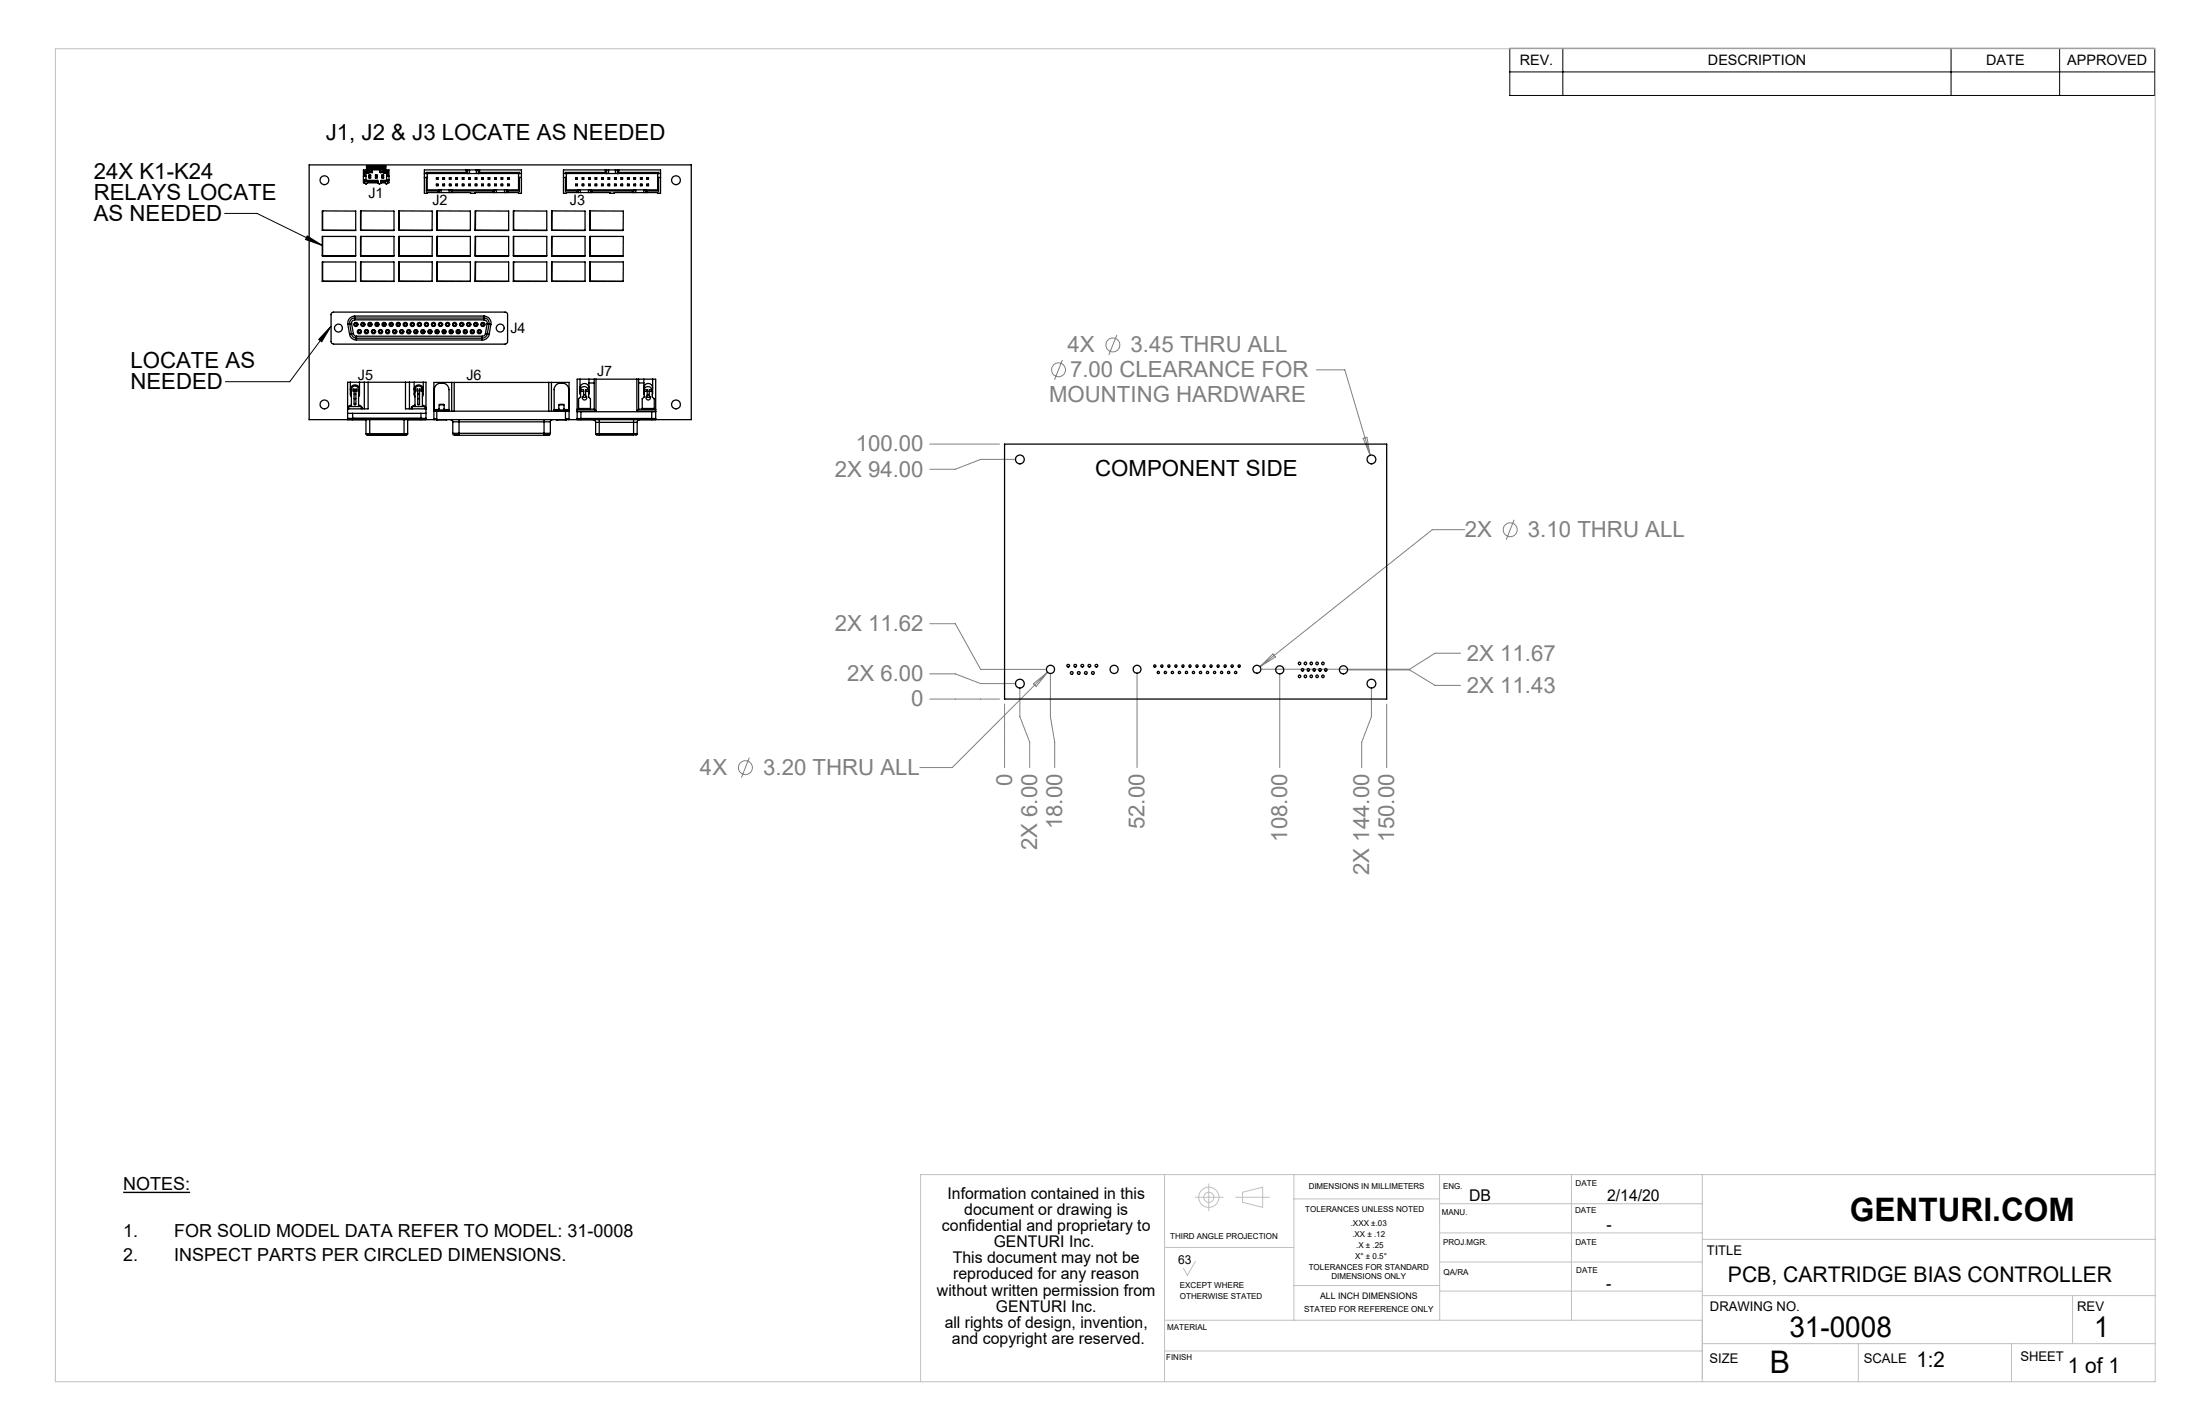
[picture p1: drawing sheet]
<svg xmlns="http://www.w3.org/2000/svg" width="432mm" height="279mm" viewBox="0 0 432 279" stroke-linecap="round" stroke-linejoin="round" font-family="sans-serif">
<g fill="none" stroke="#808080" stroke-width=".2">
<path d="M208.5 70.6l-1.5 3.9M219.2 65.7l-1.6 3.9M258.4 72.6h5.5l5 16.7M182.5 87.1h13.7M199.2 90.1h-6.7l-5 2h-5M267.5 86l.8-.2 .6 3.5zM287.5 103.9h-6.4l-33.8 26.9M297.2 102l-1.6 3.9M182.5 137.2h13.7M182.5 132.2h5l5 1.9h6.7M182.5 122.4h5l5 8.9h12.7M197.2 138.1v12.5"/>
<path d="M200.2 135.1v5.5l1.9 5v5M202.8 134.2l2.8-2.3-2.2 2.8zM205.6 131.9l-18.7 18.7h-6.3M206.2 132.3v8.3l.8 5v5M223.2 132.3v18.3M247.3 130.8l2.5-2.5 .5 .6zM251.2 132.4v18.2M264.7 131.4h12l5 3.1h5M269.2 135.1v5.5l-1.9 5v5M272.2 138.1v12.5M286.7 128.2h-5l-5 3.1h-29M147.1 148.7l-1.6 3.9"/>
<circle cx="207.8" cy="72.5" r="1.36"/>
<circle cx="218.4" cy="67.7" r="1.36"/>
<circle cx="296.4" cy="103.9" r="1.36"/>
<circle cx="146.3" cy="150.6" r="1.36"/>
</g>
<path d="M24.2 234h13.1" fill="none" stroke="#000" stroke-width=".28"/>
<path d="M296.3 9.5h126.6v9.2h-126.6zM296.3 14.1h126.6M306.7 9.5v9.2M382.9 9.5v9.2M404.2 9.5v9.2M44.1 41.9h6.3l12.9 6.3M60.3 46.3l3 1.9-3.3-1.2zM65 64l-1.9 3.1-.6-.5zM65 64l-8.1 10.9h-12.7" fill="none" stroke="#000" stroke-width=".2"/>
<g fill="none" stroke="#c0c0c0" stroke-width=".2">
<path d="M10.9 9.6h412.1v261.5h-412.1zM228.6 230.5v40.6M234.6 234.9h5.5M237.2 232.3v5.3M242.5 234.9h6.7M243.9 233.9l3.9-1v4l-3.9-1zM254 230.5v28.5M254 235.2h28.5M282.5 230.5l.1 28.5M282.5 236.2h51.6M308.4 230.5v28.5M334.1 230.5v40.6"/>
<path d="M423 230.5h-242.3v40.6M228.6 259h105.5M228.6 244.8h25.4M234.6 247.5l-1.6 2.7-.7-1.4M254 252.2h28.5M282.5 241.9h51.6M282.6 253.3h51.5M282.6 247.6h51.5M334.1 243.2h88.9M334.1 254.2h88.9M406.8 254.2v9.4M228.6 265.1h105.5"/>
<path d="M334.1 263.6h88.9M364.7 263.6v7.5M394.8 263.6v7.5"/>
<circle cx="237.3" cy="234.9" r="1.01"/>
<circle cx="237.3" cy="234.9" r="1.98"/>
</g>
<path d="M60.3 46.3l3 1.9-3.3-1.2zM65 64l-1.9 3.1-.6-.5z" fill="#000"/>
<g fill="none" stroke="#000" stroke-width=".25">
<path d="M71.3 34.6h.5M71.3 35.3h.5M71.5 33.6h.6M71.5 33.6v1M71.5 35.3v.3M71.5 33.6l.3 .3M71.5 35.6h2.7M71.8 33.9v1.5M71.8 35.4h2.4v.5M71.8 35.4l-.3 .2M71.9 33.9v.1h.3v-.1M72.1 32.8h3.5"/>
<path d="M72.1 32.8v.8M72.1 32.8l.3 .3M72.1 33.6l.3 .3M72.4 33.1h.1M72.4 33.9h.1M72.4 33.3h2.9M72.4 33.1h2.9M72.4 33.1v.8M72.4 34.5h.3M72.4 34.3h.3v.6h-.3zM72.4 34.8h.3M73 33.6h-.6v.3"/>
<path d="M73 33.6l.1 .3M73 33.3v.3M73.1 33.3v.6h-1.3M73.7 34.5h.3M73.7 34.8h.3M73.7 34.3h.3v.6h-.3zM74.6 33.3v.6h1.3M74.6 33.6h.7M74.8 35.6h1.3M74.9 32.6v.1h.7v-.1M75 34.3h.3v.6h-.3zM75 34.5h.3"/>
<path d="M75 34.8h.3M75.1 32.7v-.1h-3.2v.7h-.6v2.6h.3l.2 .2 .3-.2h2.1l.2 .2 .4-.2h.8l.2 .2 .5-.2v-2.6h-.6v-.7h-.4v.1M75.3 33.1v.8M75.3 33.9h.1M75.3 33.1h.1M75.4 32.6v.1M75.5 33.9v.1h.2v-.1M75.6 33.6l-.3 .3M75.6 33.6h.5M75.6 32.8v.8M75.6 32.8l-.3 .3M75.9 34.6h.4"/>
<path d="M75.9 33.9v1.5M75.9 35.3h.4M75.9 35.4h-1.1v.5M75.9 35.4l.2 .2M76.1 33.6l-.2 .3M76.1 33.6v1M76.1 35.3v.3M83.3 34.8h.6M83.3 34h19M83.7 37.5h2.2M83.7 33.8h7.8M83.7 33.8v.2"/>
<path d="M83.7 34.8v2.7M83.7 33.8l.2 .2M83.9 34h.1M83.9 37.3h17.9M83.9 37.3l-.2 .2M83.9 34v3.3M85.7 34.9h.3v.3h-.3zM85.7 36.1h.3v.3h-.3zM85.9 37.5l.3-.2v.5M85.9 37.8h.3M85.9 37.5v.3M86.2 37.8h.4"/>
<path d="M86.6 37.8h1.6M86.6 37.3v.5M86.9 34.9h.3v.3h-.3zM86.9 36.1h.3v.3h-.3zM88.2 37.8h.3M88.2 37.3v.5M88.2 34.9h.3v.3h-.3zM88.2 36.1h.3v.3h-.3zM88.5 37.3l.3 .2M88.5 37.8h.3M88.5 37.3h.1M88.5 37.3v.5"/>
<path d="M88.8 37.8h3.6v.1h.8v-.1h3.6M88.8 37.5h8M88.8 37.5v.3M89.5 34.9h.3v.3h-.3zM89.5 36.1h.3v.3h-.3zM90.7 34.9h.4v.3h-.4zM90.7 36.1h.4v.3h-.4zM91.5 33.8l.3 .2M91.5 33.3h.3M91.5 33.3h-8.2v4.6h.6v-.1h2M91.5 33.3v.5M91.8 34h.1"/>
<path d="M91.8 33.3h.3M91.8 33.3v.7M92 34.9h.3v.3h-.3zM92 36.1h.3v.3h-.3zM92.1 33.3h1.4M92.1 33.3v.7M93.3 34.9h.3v.3h-.3zM93.3 36.1h.3v.3h-.3zM93.5 33.3h.4M93.5 33.3v.7M93.9 34h.1M93.9 33.3h.2"/>
<path d="M93.9 33.3v.7M94.1 33.8l-.2 .2M94.1 33.3h8.2v4.6h-.5v-.1h-2.1M94.1 33.8h7.9M94.1 33.3v.5M94.5 34.9h.4v.3h-.4zM94.5 36.1h.4v.3h-.4zM95.8 34.9h.3v.3h-.3zM95.8 36.1h.3v.3h-.3zM96.8 37.8h.2M96.8 37.5v.3M97 37.3l-.2 .2"/>
<path d="M97 37.3h.1M97 37.8h.4M97 37.3v.5M97.1 34.9h.3v.3h-.3zM97.1 36.1h.3v.3h-.3zM97.4 37.8h1.6M97.4 37.3v.5M98.4 34.9h.3v.3h-.3zM98.4 36.1h.3v.3h-.3zM99 37.8h.4M99 37.3v.5M99.4 37.8h.3"/>
<path d="M99.4 37.3h.1M99.4 37.3l.3 .2M99.4 37.3v.5M99.6 34.9h.3v.3h-.3zM99.6 36.1h.3v.3h-.3zM99.7 37.5h2.3M99.7 37.5v.3M101.8 34h.1M101.8 34.8h.5M101.8 34v3.3M101.8 37.3l.2 .2M102 33.8l-.2 .2"/>
<path d="M102 33.8v.2M102 34.8v2.7M110.6 34.8h.6M110.6 34h19M111 33.8v.2M111 34.8v2.7M111 37.5h2.3M111 33.8h7.8M111 33.8l.2 .2M111.2 34h.1M111.2 37.3l-.2 .2M111.2 37.3h17.9"/>
<path d="M111.2 34v3.3M113 34.9h.3v.3h-.3zM113 36.1h.3v.3h-.3zM113.3 37.8h.2M113.3 37.5v.3M113.5 37.3l-.2 .2M113.5 37.3h.1M113.5 37.8h.4M113.5 37.3v.5M113.9 37.3v.5M113.9 37.8h1.6M114.3 34.9h.3v.3h-.3z"/>
<path d="M114.3 36.1h.3v.3h-.3zM115.5 37.8h.4M115.5 37.3v.5M115.5 34.9h.4v.3h-.4zM115.5 36.1h.4v.3h-.4zM115.9 37.3l.2 .2M115.9 37.8h.2M115.9 37.3h.1M115.9 37.3v.5M116.1 37.5h8M116.1 37.8h3.6v.1h.9v-.1h3.5M116.1 37.5v.3"/>
<path d="M116.8 34.9h.3v.3h-.3zM116.8 36.1h.3v.3h-.3zM118.1 34.9h.3v.3h-.3zM118.1 36.1h.3v.3h-.3zM118.8 33.8l.3 .2M118.8 33.3h.3M118.8 33.3h-8.2v4.6h.6v-.1h2.1M118.8 33.3v.5M119.1 34h.1M119.1 33.3h.4M119.1 33.3v.7M119.3 34.9h.4v.3h-.4z"/>
<path d="M119.3 36.1h.4v.3h-.4zM119.5 33.3h1.3M119.5 33.3v.7M120.6 34.9h.3v.3h-.3zM120.6 36.1h.3v.3h-.3zM120.8 33.3h.4M120.8 33.3v.7M121.2 34h.1M121.2 33.3h.2M121.2 33.3v.7M121.4 33.8l-.2 .2M121.4 33.3h8.2v4.6h-.5v-.1h-2.1"/>
<path d="M121.4 33.3v.5M121.4 33.8h7.9M121.9 34.9h.3v.3h-.3zM121.9 36.1h.3v.3h-.3zM123.2 34.9h.3v.3h-.3zM123.2 36.1h.3v.3h-.3zM124.1 37.8h.3M124.1 37.5v.3M124.4 37.3l-.3 .2M124.4 37.8h.4M124.4 37.3v.5M124.4 34.9h.3v.3h-.3z"/>
<path d="M124.4 36.1h.3v.3h-.3zM124.8 37.8h1.6M124.8 37.3v.5M125.7 34.9h.3v.3h-.3zM125.7 36.1h.3v.3h-.3zM126.4 37.8h.3M126.4 37.3v.5M126.7 37.8h.3M127 34.9h.3v.3h-.3zM127 36.1h.3v.3h-.3zM127 37.5l-.3-.2v.5M127 37.5h2.3"/>
<path d="M127 37.5v.3M129.1 34h.1M129.1 34.8h.5M129.1 37.3l.2 .2M129.1 34v3.3M129.3 33.8v.2M129.3 34.8v2.7M129.3 33.8l-.2 .2M63.3 50.2v-3.8h6.5v3.8M63.3 50.2h6.5M63.3 45.2h6.5M63.3 55.2v-3.8h6.5v3.8"/>
<path d="M63.3 55.2h6.5M63.3 41.4v3.8M63.3 46.4v3.8M63.3 51.4v3.8M63.3 41.4h6.5v3.8M63.3 55.2h.1M70.8 50.2v-3.8h6.5v3.8M70.8 50.2h6.5M70.8 45.2h6.5M70.8 55.2v-3.8h6.5v3.8M70.8 55.2h6.5M70.8 55.2h.1"/>
<path d="M70.8 51.4v3.8M70.8 41.4h6.5v3.8M70.8 41.4v3.8M70.8 46.4v3.8M78.2 50.2l.1-3.8h6.5v3.8M78.2 50.2h6.6M78.2 45.2h6.6M78.2 55.2l.1-3.8h6.5v3.8M78.2 55.2h6.6M78.3 41.4v3.8M78.3 46.4v3.8M78.3 51.4v3.8"/>
<path d="M78.3 55.2h6.5M78.3 41.4h6.5v3.8M78.3 41.4l-.1 3.8M78.3 55.2h-.1M85.8 50.2v-3.8h6.5v3.8M85.8 55.2v-3.8h6.5v3.8M85.8 50.2h6.5M85.8 45.2h6.5M85.8 55.2h6.5M85.8 41.4v3.8M85.8 41.4h6.5v3.8M85.8 46.4v3.8"/>
<path d="M85.8 51.4v3.8M85.8 55.2h.1M93.2 50.2l.1-3.8h6.5v3.8M93.2 50.2h6.6M93.2 45.2h6.6M93.2 55.2l.1-3.8h6.5v3.8M93.2 55.2h6.6M93.3 55.2h6.5M93.3 55.2h-.1M93.3 41.4v3.8M93.3 41.4l-.1 3.8M93.3 41.4h6.5v3.8"/>
<path d="M93.3 46.4v3.8M93.3 51.4v3.8M100.8 50.2v-3.8h6.5v3.8M100.8 50.2h6.5M100.8 45.2h6.5M100.8 55.2v-3.8h6.5v3.8M100.8 55.2h6.5M100.8 41.4v3.8M100.8 46.4v3.8M100.8 51.4v3.8M100.8 41.4h6.5v3.8M100.8 55.2h.1"/>
<path d="M108.3 50.2v-3.8h6.5v3.8M108.3 50.2h6.5M108.3 45.2h6.5M108.3 55.2v-3.8h6.5v3.8M108.3 55.2h6.5M108.3 55.2h.1M108.3 46.4v3.8M108.3 51.4v3.8M108.3 41.4v3.8M108.3 41.4h6.5v3.8M115.7 50.2h6.6M115.7 45.2h6.6"/>
<path d="M115.7 55.2h6.6M115.8 46.4h6.5v3.8M115.8 51.4h6.5v3.8M115.8 51.4l-.1 3.8M115.8 46.4l-.1 3.8M115.8 55.2h6.5M115.8 55.2h-.1M115.8 41.4v3.8M115.8 46.4v3.8M115.8 51.4v3.8M115.8 41.4l-.1 3.8M115.8 41.4h6.5v3.8"/>
<path d="M65.1 61.5l.3-.3h33.7a.48 .48 0 0 1 .5 .5v5.4l-.2 .3-.3 .1h-33.6l-.3-.1-.2-.3zM68.3 63.6l.3 2M68.4 79.8l-.2 .3M68.4 79.8h2.5M68.4 79.8v.4M68.6 65.6a1.34 1.34 0 0 0 1.4 1.1M68.7 63.6h-.4M68.7 63.6l.3 1.9M68.8 75v2.3l.2 .6M68.8 76.4a.9 .9 0 0 1 .9-.9 .9 .9 0 0 1 .9 .9M68.9 76.3h.6v.4M68.9 76.7h.6"/>
<path d="M69 76.3v3.2l-.6 .3M69 65.5a1.05 1.05 0 0 0 1 .9M69 65.5l-.4 .1M69 76.9a.79 .79 0 0 1 .7-1.2 .79 .79 0 0 1 .7 1.2M69 63.5l-.3 .1M69 63.5l.4 1.9M69.4 65.4a.6 .6 0 0 0 .6 .6M69.4 65.4l-.4 .1M69.5 76.7v2.6a.18 .18 0 0 0 .2 .1 .18 .18 0 0 0 .1-.1v-2.6M69.5 78.2h.3M69.5 77.3h.3M69.6 62.4v.4"/>
<path d="M69.6 62.8a.67 .67 0 0 0-.6 .7M69.6 62.4a.98 .98 0 0 0-.9 1.2M69.6 62a1.4 1.4 0 0 0-1.3 1.6M69.6 62v.4M69.6 62.4h25.4M69.6 62.8h25.4M69.6 62h25.4M69.8 76.7h.6M70 66v.4M70 66.4v.3M70 66h24.7M70 66.4h24.7"/>
<path d="M70 66.7h24.7M70.4 76.3v3.2l.5 .3M70.4 76.3h-.6v.4M70.6 75v2.3l-.2 .6M70.9 79.8l.2 .4M70.9 79.8v.4M71.5 75h-3.3v7.3h1v-1.2M71.5 75h.7M71.5 75v5.2M72.2 75v5.2h-4M72.2 75h7.4M79.6 75h.8"/>
<path d="M79.6 75v5.2h4M80.4 75h3.2v7.3h-1v-1.2M80.4 75v5.2M80.9 79.8l-.2 .4M80.9 79.8v.4M80.9 79.8h2.5M81.3 75v2.3l.2 .6M81.3 76.4a.9 .9 0 0 1 .9-.9 .9 .9 0 0 1 .9 .9M81.4 76.3h.6v.4M81.4 76.7h.6M81.5 76.3v3.2l-.6 .3M82 76.7v2.6a.18 .18 0 0 0 .2 .1 .18 .18 0 0 0 .1-.1v-2.6"/>
<path d="M82 78.2h.3M82 77.3h.3M82.3 76.7v-.4h.6v3.2l.5 .3M82.3 76.7h.7M82.9 76.9a.8 .8 0 0 0-.7-1.2 .8 .8 0 0 0-.7 1.2M83.1 75v2.3l-.2 .6M83.4 79.8l.2 .3M83.4 79.8v.4M86.3 79.4v-.1h.7l.1 .1M88.7 75h.4M88.7 75h-3.5v7.3M88.7 75v5.7"/>
<path d="M89.1 75v5.7M89.1 75h18.6M94.7 66v.4M94.7 66.4v.3M95 62.4v.4M95 62.8a.67 .67 0 0 1 .6 .7M95 62.4a.98 .98 0 0 1 1 1.2M95 62v.4M95 62a1.36 1.36 0 0 1 1.3 1.6M95.3 65.4a.61 .61 0 0 1-.6 .6M95.3 65.4l.3 .1M95.6 63.5l.4 .1"/>
<path d="M95.6 63.5l-.3 1.9M95.6 65.5a1.05 1.05 0 0 1-.9 .9M95.6 65.5l.4 .1M96 63.6h.3M96 63.6l-.4 1.9M96 65.6a1.42 1.42 0 0 1-1.3 1.1M96.3 63.6l-.3 2M107.7 75h.5M107.7 75v5.7M108.2 75h3.5v7.2h-.7M108.2 75v5.7M109.8 79.4l.1-.1h.7v.1"/>
<path d="M113.8 74.4l.1 3.1M113.8 76.1a.88 .88 0 0 1 .9-.9 .88 .88 0 0 1 .9 .9M113.9 76.5h.6v.3M113.9 76.8h.6M113.9 76.5v1.4l-.3 .3v2.1M114.3 77.9l.3 .1 .5-.1M114.5 76.8v.8a.45 .45 0 0 0-.1 .7 .45 .45 0 0 0 .7 0 .45 .45 0 0 0-.2-.7v-.8M114.9 76.8v-.3h.6v.3M114.9 77.4h-.4M114.9 76.8h.6M115.5 76.5a.8 .8 0 0 0-1-.6 .8 .8 0 0 0-.6 1M115.5 76.8v1.1l.4 .3v2.1"/>
<path d="M115.6 74.4l-.1 3.1M115.6 75.1h1M116.6 74.4h.4M116.6 74.4h-3.3v5.9M116.6 74.4v5.9M117 74.4v6.2M117 74.4h8M125 74.4h.3M125 74.4v6.2M125.3 74.4h3.4v5.9M125.3 74.4v5.9M125.3 75.1h1.1"/>
<path d="M126.4 74.4v3.1M126.4 76.1a.86 .86 0 0 1 .8-.9 .86 .86 0 0 1 .9 .9M126.4 76.5h.6v.3M126.4 76.8h.6M126.4 76.5v1.4l-.4 .3v2.1M126.8 77.9l.3 .1 .5-.1M127 76.8v.8a.45 .45 0 0 0-.1 .7 .45 .45 0 0 0 .7 0 .45 .45 0 0 0-.2-.7v-.8M127.4 76.8v-.3h.6v.3M127.4 77.4h-.4M127.4 76.8h.6M128 76.5a.8 .8 0 0 0-1.1-.6 .8 .8 0 0 0-.5 1M128 76.8v1.1l.4 .3v2.1"/>
<path d="M128.1 74.4l-.1 3.1M68.2 82.1h15.4M68.2 81.1h1M69.2 81.1h13.4M71.8 85.1l.3 .2M71.8 85.1h.8M71.8 82.3v2.8M72.1 85.3h.5M72.6 85.1v.2M72.6 85.1h6.7M72.6 82.3v2.8M72.6 85.3h6.7"/>
<path d="M79.3 85.3h.5M79.3 85.1v.2M79.3 85.1h.7M79.3 82.3v2.8M80 85.1l-.2 .2M80 82.3v2.8M82.6 81.1h1M85.2 82.2h.5M85.2 80.7h.5M85.2 82.3h.5M85.2 82.3h-24.5v-50h75v50h-24M85.2 80.4v.1"/>
<path d="M85.2 80.4v-4a1.46 1.46 0 0 1 1.5-1.2 1.46 1.46 0 0 1 1.4 1.2v4M85.2 80.5h2.9M85.2 80.5v.2M85.2 80.4h.9M85.7 82.3l.1 .1M85.7 82.3h25.3M85.7 80.7h25.3M85.7 80.7v1.6M85.8 82.3v.1M85.9 80.5h1.7M85.9 80.5h-.1M85.9 80.5v.2"/>
<path d="M86.1 80.4v.1M86.2 80.5v-1.1h1v1.1M86.2 80.2l-.1 .2M87.2 80.2v.2M87.2 80.4v.1M87.2 80.4h.9M87.4 80.5v.2M87.7 82.3l-1.9 .1M88.1 80.4v.1M88.1 80.5v.2M88.4 82.3l.4 .2 .1 .3M88.9 85v.2l.3 .2"/>
<path d="M88.9 82.8h1.2M88.9 85h1.2M88.9 82.8v2.2M89.2 85.4h.1M89.3 85.4h.1M89.3 85.4h.2M89.4 85.4h.1M89.5 85.4h.3M89.5 85.4h.1M89.6 85.4h.1M89.8 85.4h.1M89.8 85.4h.3"/>
<path d="M90.1 82.3v.5M90.1 85v.4M90.1 82.8h16.7M90.1 85h16.7M90.1 82.8v2.2M90.1 85.4h16.7M106.8 82.3v.5M106.8 85v.4M106.8 85.4h.4M106.8 82.8h1.2M106.8 85h1.2M106.8 82.8v2.2"/>
<path d="M107.2 85.4h.2M107.2 85.4h.4M107.4 85.4h.1M107.6 85.4h.1M108 85l-.1 .3-.3 .1M108 82.8v2.2M108.4 82.3l-.3 .2-.1 .3M108.8 80.4h.8v.1l.1-1.1h1v1.1M108.8 80.4v.1M108.8 80.4v-4a1.46 1.46 0 0 1 1.4-1.2 1.46 1.46 0 0 1 1.5 1.2v4M108.8 80.5h2.9M108.8 80.5v.2"/>
<path d="M109.2 82.3l.1 .1M109.3 82.3v.1M109.4 80.5h1.7M109.4 80.5h-.1M109.4 80.5v.2M109.7 80.2l-.1 .1M110.7 80.2v.2M110.7 80.4v.1M110.7 80.4h1M110.9 80.5v.2M111 80.7h.7M111 82.3h.7"/>
<path d="M111 80.7v1.6M111.2 82.3l-1.9 .1M111.7 80.4v.1M111.7 80.5v.2M111.7 82.2v.1M113.3 82.1h15.4M113.3 80.6v1.7h.7v-1.5M113.3 80.8h.7M113.3 80.3v.3M113.3 80.3h3.3M113.3 80.6h3.7M113.6 80.2h2.3"/>
<path d="M114 80.8h13.9M116.4 82.3l.4 .2 .1 .4M116.6 80.3l.4 .3M116.9 85.1l.2 .2M116.9 82.9h.7M116.9 85.1h.7M116.9 82.9v2.2M117.1 85.3h.5M117.6 82.3v.6M117.6 85.1v.2M117.6 82.9h6.8M117.6 82.9v2.2"/>
<path d="M117.6 85.1h6.8M117.6 85.3h6.8M124.4 82.3v.6M124.4 85.1v.2M124.4 85.3h.4M124.4 82.9h.7M124.4 85.1h.7M124.4 82.9v2.2M124.8 85.3h.1M125 80.6h3.7M125.1 85.1l-.3 .2M125.1 82.9v2.2"/>
<path d="M125.3 80.3l-.3 .3M125.3 80.3h3.4M125.6 82.3l-.5 .3v.3M126 80.2h2.4M127.9 80.8h.8M128.7 80.6v1.7h-.8v-1.5M128.7 80.3v.3M197.2 87.1h75v50.1h-75z"/>
<circle cx="63.7" cy="35.4" r=".87"/>
<circle cx="132.7" cy="35.4" r=".87"/>
<circle cx="63.7" cy="79.4" r=".87"/>
<circle cx="66.4" cy="64.4" r=".78"/>
<circle cx="69.8" cy="63.7" r=".23"/>
<circle cx="69.8" cy="63.7" r=".28"/>
<circle cx="69.9" cy="63.7" r=".42"/>
<circle cx="70.5" cy="65.1" r=".41"/>
<circle cx="70.5" cy="65.1" r=".23"/>
<circle cx="70.5" cy="65.1" r=".3"/>
<circle cx="71.2" cy="63.7" r=".28"/>
<circle cx="71.2" cy="63.7" r=".24"/>
<circle cx="71.2" cy="63.7" r=".41"/>
<circle cx="71.9" cy="65.1" r=".41"/>
<circle cx="71.9" cy="65.1" r=".23"/>
<circle cx="71.9" cy="65.1" r=".29"/>
<circle cx="72.6" cy="63.7" r=".41"/>
<circle cx="72.6" cy="63.7" r=".23"/>
<circle cx="72.6" cy="63.6" r=".29"/>
<circle cx="73.3" cy="65.1" r=".29"/>
<circle cx="73.3" cy="65.1" r=".25"/>
<circle cx="73.3" cy="65.1" r=".42"/>
<circle cx="74" cy="63.7" r=".41"/>
<circle cx="74" cy="63.7" r=".23"/>
<circle cx="74" cy="63.6" r=".29"/>
<circle cx="74.7" cy="65.1" r=".29"/>
<circle cx="74.7" cy="65.1" r=".41"/>
<circle cx="74.7" cy="65.1" r=".23"/>
<circle cx="75.4" cy="63.7" r=".23"/>
<circle cx="75.4" cy="63.7" r=".28"/>
<circle cx="75.4" cy="63.7" r=".42"/>
<circle cx="76.1" cy="65.1" r=".41"/>
<circle cx="76.1" cy="65.1" r=".23"/>
<circle cx="76.1" cy="65.1" r=".3"/>
<circle cx="76.8" cy="63.7" r=".28"/>
<circle cx="76.8" cy="63.7" r=".41"/>
<circle cx="76.8" cy="63.7" r=".23"/>
<circle cx="77.4" cy="65.1" r=".23"/>
<circle cx="77.5" cy="65.1" r=".29"/>
<circle cx="77.5" cy="65.1" r=".42"/>
<circle cx="78.2" cy="63.7" r=".41"/>
<circle cx="78.2" cy="63.7" r=".23"/>
<circle cx="78.2" cy="63.6" r=".29"/>
<circle cx="78.8" cy="65.1" r=".29"/>
<circle cx="78.9" cy="65.1" r=".24"/>
<circle cx="78.9" cy="65.1" r=".41"/>
<circle cx="79.5" cy="63.7" r=".41"/>
<circle cx="79.5" cy="63.7" r=".23"/>
<circle cx="79.5" cy="63.7" r=".28"/>
<circle cx="80.2" cy="65.1" r=".31"/>
<circle cx="80.2" cy="65.1" r=".41"/>
<circle cx="80.2" cy="65.1" r=".23"/>
<circle cx="80.9" cy="63.7" r=".23"/>
<circle cx="80.9" cy="63.7" r=".28"/>
<circle cx="80.9" cy="63.7" r=".42"/>
<circle cx="81.6" cy="65.1" r=".41"/>
<circle cx="81.6" cy="65.1" r=".23"/>
<circle cx="81.6" cy="65.1" r=".3"/>
<circle cx="82.3" cy="63.7" r=".28"/>
<circle cx="82.3" cy="63.7" r=".41"/>
<circle cx="82.3" cy="63.7" r=".23"/>
<circle cx="83" cy="65.1" r=".23"/>
<circle cx="83" cy="65.1" r=".29"/>
<circle cx="83" cy="65.1" r=".42"/>
<circle cx="83.7" cy="63.7" r=".41"/>
<circle cx="83.7" cy="63.7" r=".23"/>
<circle cx="83.7" cy="63.6" r=".29"/>
<circle cx="84.4" cy="65.1" r=".29"/>
<circle cx="84.4" cy="65.1" r=".24"/>
<circle cx="84.4" cy="65.1" r=".41"/>
<circle cx="85.1" cy="63.7" r=".41"/>
<circle cx="85.1" cy="63.7" r=".23"/>
<circle cx="85.1" cy="63.7" r=".28"/>
<circle cx="85.8" cy="65.1" r=".41"/>
<circle cx="85.8" cy="65.1" r=".23"/>
<circle cx="85.8" cy="65.1" r=".3"/>
<circle cx="86.4" cy="63.7" r=".23"/>
<circle cx="86.5" cy="63.7" r=".28"/>
<circle cx="86.5" cy="63.7" r=".42"/>
<circle cx="87.1" cy="65.1" r=".41"/>
<circle cx="87.2" cy="65.1" r=".23"/>
<circle cx="87.2" cy="65.1" r=".3"/>
<circle cx="87.8" cy="63.7" r=".28"/>
<circle cx="87.9" cy="63.7" r=".41"/>
<circle cx="87.9" cy="63.7" r=".23"/>
<circle cx="88.5" cy="65.1" r=".23"/>
<circle cx="88.5" cy="65.1" r=".29"/>
<circle cx="88.6" cy="65.1" r=".42"/>
<circle cx="89.2" cy="63.7" r=".41"/>
<circle cx="89.2" cy="63.7" r=".23"/>
<circle cx="89.2" cy="63.6" r=".29"/>
<circle cx="89.9" cy="65.1" r=".29"/>
<circle cx="89.9" cy="65.1" r=".41"/>
<circle cx="89.9" cy="65.1" r=".23"/>
<circle cx="90.6" cy="63.7" r=".23"/>
<circle cx="90.6" cy="63.7" r=".28"/>
<circle cx="90.6" cy="63.7" r=".43"/>
<circle cx="91.3" cy="65.1" r=".41"/>
<circle cx="91.3" cy="65.1" r=".23"/>
<circle cx="91.3" cy="65.1" r=".3"/>
<circle cx="92" cy="63.7" r=".28"/>
<circle cx="92" cy="63.7" r=".24"/>
<circle cx="92" cy="63.7" r=".41"/>
<circle cx="92.7" cy="65.1" r=".41"/>
<circle cx="92.7" cy="65.1" r=".23"/>
<circle cx="92.7" cy="65.1" r=".3"/>
<circle cx="93.4" cy="63.7" r=".28"/>
<circle cx="93.4" cy="63.7" r=".41"/>
<circle cx="93.4" cy="63.7" r=".23"/>
<circle cx="94.1" cy="65.1" r=".23"/>
<circle cx="94.1" cy="65.1" r=".29"/>
<circle cx="94.1" cy="65.1" r=".42"/>
<circle cx="94.8" cy="63.7" r=".41"/>
<circle cx="94.8" cy="63.7" r=".23"/>
<circle cx="94.8" cy="63.6" r=".29"/>
<circle cx="98.2" cy="64.4" r=".78"/>
<circle cx="132.7" cy="79.4" r=".87"/>
<circle cx="200.2" cy="90.1" r=".87"/>
<circle cx="269.2" cy="90.1" r=".87"/>
<circle cx="200.2" cy="134.1" r=".87"/>
<circle cx="206.2" cy="131.3" r=".81"/>
<circle cx="209.7" cy="130.6" r=".26"/>
<circle cx="210.3" cy="132" r=".28"/>
<circle cx="211" cy="130.6" r=".26"/>
<circle cx="211.7" cy="132" r=".28"/>
<circle cx="212.4" cy="130.6" r=".27"/>
<circle cx="213.1" cy="132.1" r=".28"/>
<circle cx="213.8" cy="130.6" r=".27"/>
<circle cx="214.5" cy="132" r=".28"/>
<circle cx="215.2" cy="130.6" r=".26"/>
<circle cx="218.7" cy="131.3" r=".81"/>
<circle cx="223.2" cy="131.3" r=".77"/>
<circle cx="226.7" cy="130.7" r=".23"/>
<circle cx="227.3" cy="131.9" r=".21"/>
<circle cx="228" cy="130.7" r=".22"/>
<circle cx="228.7" cy="131.9" r=".22"/>
<circle cx="229.4" cy="130.7" r=".22"/>
<circle cx="230.1" cy="131.9" r=".22"/>
<circle cx="230.8" cy="130.7" r=".22"/>
<circle cx="231.5" cy="131.9" r=".22"/>
<circle cx="232.2" cy="130.7" r=".22"/>
<circle cx="232.9" cy="131.9" r=".22"/>
<circle cx="233.5" cy="130.7" r=".22"/>
<circle cx="234.3" cy="131.9" r=".21"/>
<circle cx="234.9" cy="130.7" r=".23"/>
<circle cx="235.6" cy="131.9" r=".21"/>
<circle cx="236.3" cy="130.7" r=".23"/>
<circle cx="237" cy="131.9" r=".21"/>
<circle cx="237.7" cy="130.7" r=".23"/>
<circle cx="238.4" cy="131.9" r=".21"/>
<circle cx="239.1" cy="130.7" r=".22"/>
<circle cx="239.8" cy="131.9" r=".21"/>
<circle cx="240.5" cy="130.7" r=".22"/>
<circle cx="241.2" cy="131.9" r=".22"/>
<circle cx="241.8" cy="130.7" r=".22"/>
<circle cx="242.5" cy="131.9" r=".22"/>
<circle cx="243.2" cy="130.7" r=".22"/>
<circle cx="246.7" cy="131.3" r=".78"/>
<circle cx="251.2" cy="131.4" r=".8"/>
<circle cx="255.1" cy="132.7" r=".25"/>
<circle cx="255.1" cy="130.2" r=".25"/>
<circle cx="255.6" cy="131.4" r=".25"/>
<circle cx="256.2" cy="130.2" r=".25"/>
<circle cx="256.2" cy="132.7" r=".25"/>
<circle cx="256.8" cy="131.4" r=".25"/>
<circle cx="257.4" cy="132.7" r=".25"/>
<circle cx="257.4" cy="130.2" r=".25"/>
<circle cx="257.9" cy="131.4" r=".25"/>
<circle cx="258.5" cy="130.2" r=".25"/>
<circle cx="258.5" cy="132.7" r=".25"/>
<circle cx="259.1" cy="131.4" r=".25"/>
<circle cx="259.7" cy="130.2" r=".25"/>
<circle cx="259.7" cy="132.7" r=".25"/>
<circle cx="260.2" cy="131.4" r=".25"/>
<circle cx="263.7" cy="131.4" r=".8"/>
<circle cx="269.2" cy="134.1" r=".87"/>
</g>
<text font-size="6.3" x="363.1" y="239.6">GENTURI.COM</text>
<text font-size="6.1" x="347.3" y="269.5">B</text>
<g font-size="5.6">
<text x="351.2" y="262.4">31-0008</text>
<text x="411" y="262.4">1</text>
</g>
<g font-size="4.4">
<text x="63.9" y="27.4">J1, J2 &amp; J3 LOCATE AS NEEDED</text>
<text x="18.4" y="35.1">24X K1-K24</text>
<text x="18.4" y="39.2">RELAYS LOCATE</text>
<text x="18.4" y="43.4">AS NEEDED</text>
<text x="25.6" y="72.2">LOCATE AS</text>
<text x="25.6" y="76.4">NEEDED</text>
<text x="215" y="93.4">COMPONENT SIDE</text>
</g>
<g font-size="4.4" fill="#808080">
<text x="209.5" y="69.1">4X</text>
<text x="221.9" y="69.1">3.45 THRU ALL</text>
<text x="210" y="74">7.00 CLEARANCE FOR</text>
<text x="205.9" y="78.9">MOUNTING HARDWARE</text>
<text x="167.9" y="88.6">100.00</text>
<text x="163.8" y="93.5">2X 94.00</text>
<text x="287.5" y="105.4">2X</text>
<text x="299.9" y="105.4">3.10 THRU ALL</text>
<text x="163.8" y="123.8">2X 11.62</text>
<text x="287.9" y="129.6">2X 11.67</text>
<text x="166.3" y="133.7">2X 6.00</text>
<text x="287.9" y="135.9">2X 11.43</text>
<text x="178.9" y="138.6">0</text>
<text x="137.4" y="152">4X</text>
<text x="149.8" y="152">3.20 THRU ALL</text>
<text x="198.7" y="154.2" transform="rotate(-90 198.7 154.2)">0</text>
<text x="203.6" y="166.8" transform="rotate(-90 203.6 166.8)">2X 6.00</text>
<text x="208.5" y="162.7" transform="rotate(-90 208.5 162.7)">18.00</text>
<text x="224.7" y="162.7" transform="rotate(-90 224.7 162.7)">52.00</text>
<text x="252.7" y="165.1" transform="rotate(-90 252.7 165.1)">108.00</text>
<text x="273.7" y="165.1" transform="rotate(-90 273.7 165.1)">150.00</text>
<text x="268.7" y="171.7" transform="rotate(-90 268.7 171.7)">2X 144.00</text>
</g>
<g font-size="4.2">
<text x="339.1" y="251.6">PCB, CARTRIDGE BIAS CONTROLLER</text>
<text x="376.2" y="268.2">1:2</text>
<text x="405.8" y="269.3">1 of 1</text>
</g>
<g font-size="3.5">
<text x="24.2" y="233.6">NOTES:</text>
<text x="24.2" y="242.8">1.</text>
<text x="34.2" y="242.8">FOR SOLID MODEL DATA REFER TO MODEL: 31-0008</text>
<text x="24.2" y="247.3">2.</text>
<text x="34.2" y="247.3">INSPECT PARTS PER CIRCLED DIMENSIONS.</text>
</g>
<g font-size="3.2">
<text x="186" y="235.2">Information contained in this</text>
<text x="189.3" y="238.3">document or drawing is</text>
<text x="288.3" y="235.6">DB</text>
<text x="315.4" y="235.6">2/14/20</text>
<text x="184.9" y="241.5">confidential and proprietary to</text>
<text x="195" y="244.7">GENTURI Inc.</text>
<text x="315.3" y="241.4">-</text>
<text x="187" y="247.9">This document may not be</text>
<text x="187.1" y="251">reproduced for any reason</text>
<text x="183.9" y="254.2">without written permission from</text>
<text x="195.5" y="257.4">GENTURI Inc.</text>
<text x="315.3" y="252.9">-</text>
<text x="185.4" y="260.6">all rights of design, invention,</text>
<text x="186.9" y="263.7">and copyright are reserved.</text>
</g>
<g font-size="2.8">
<text x="298.3" y="12.8">REV.</text>
<text x="335.2" y="12.8">DESCRIPTION</text>
<text x="389.8" y="12.8">DATE</text>
<text x="405.7" y="12.8">APPROVED</text>
<text x="72.3" y="38.8">J1</text>
<text x="84.9" y="40.2">J2</text>
<text x="111.8" y="40.2">J3</text>
<text x="100.2" y="65.3">J4</text>
<text x="70.3" y="74.5">J5</text>
<text x="91.5" y="74.5">J6</text>
<text x="117.2" y="73.8">J7</text>
</g>
<g font-size="2.6">
<text x="335" y="246.2">TITLE</text>
<text x="335.6" y="257.2">DRAWING NO.</text>
<text x="407.7" y="257.2">REV</text>
<text x="335.5" y="267.4">SIZE</text>
<text x="365.8" y="267.4">SCALE</text>
<text x="396.5" y="267.1">SHEET</text>
</g>
<text font-size="2.4" x="231.3" y="248.1">63</text>
<text font-size="1.8" x="259.1" y="254.8">ALL INCH DIMENSIONS</text>
<g font-size="1.6">
<text x="256.9" y="233.3">DIMENSIONS IN MILLIMETERS</text>
<text x="283.2" y="233.3">ENG.</text>
<text x="309.3" y="232.7">DATE</text>
<text x="256.2" y="237.8">TOLERANCES UNLESS NOTED</text>
<text x="283" y="238.4">MANU.</text>
<text x="309.1" y="238.1">DATE</text>
<text x="229.7" y="243.1">THIRD ANGLE PROJECTION</text>
<text x="265.1" y="240.5">.XXX ±.03</text>
<text x="265.4" y="242.6">.XX ± .12</text>
<text x="266.2" y="244.8">.X ± .25</text>
<text x="283.2" y="244.3">PROJ.MGR.</text>
<text x="309.2" y="244.3">DATE</text>
<text x="256.9" y="249.2">TOLERANCES FOR STANDARD</text>
<text x="261.3" y="251">DIMENSIONS ONLY</text>
<text x="266" y="247">X° ± 0.5°</text>
<text x="283.3" y="250.2">QA/RA</text>
<text x="309.4" y="249.9">DATE</text>
<text x="231.6" y="252.7">EXCEPT WHERE</text>
<text x="231.6" y="254.8">OTHERWISE STATED</text>
<text x="256" y="257.5">STATED FOR REFERENCE ONLY</text>
<text x="229.1" y="260.9">MATERIAL</text>
<text x="228.9" y="266.9">FINISH</text>
</g>
</svg>
